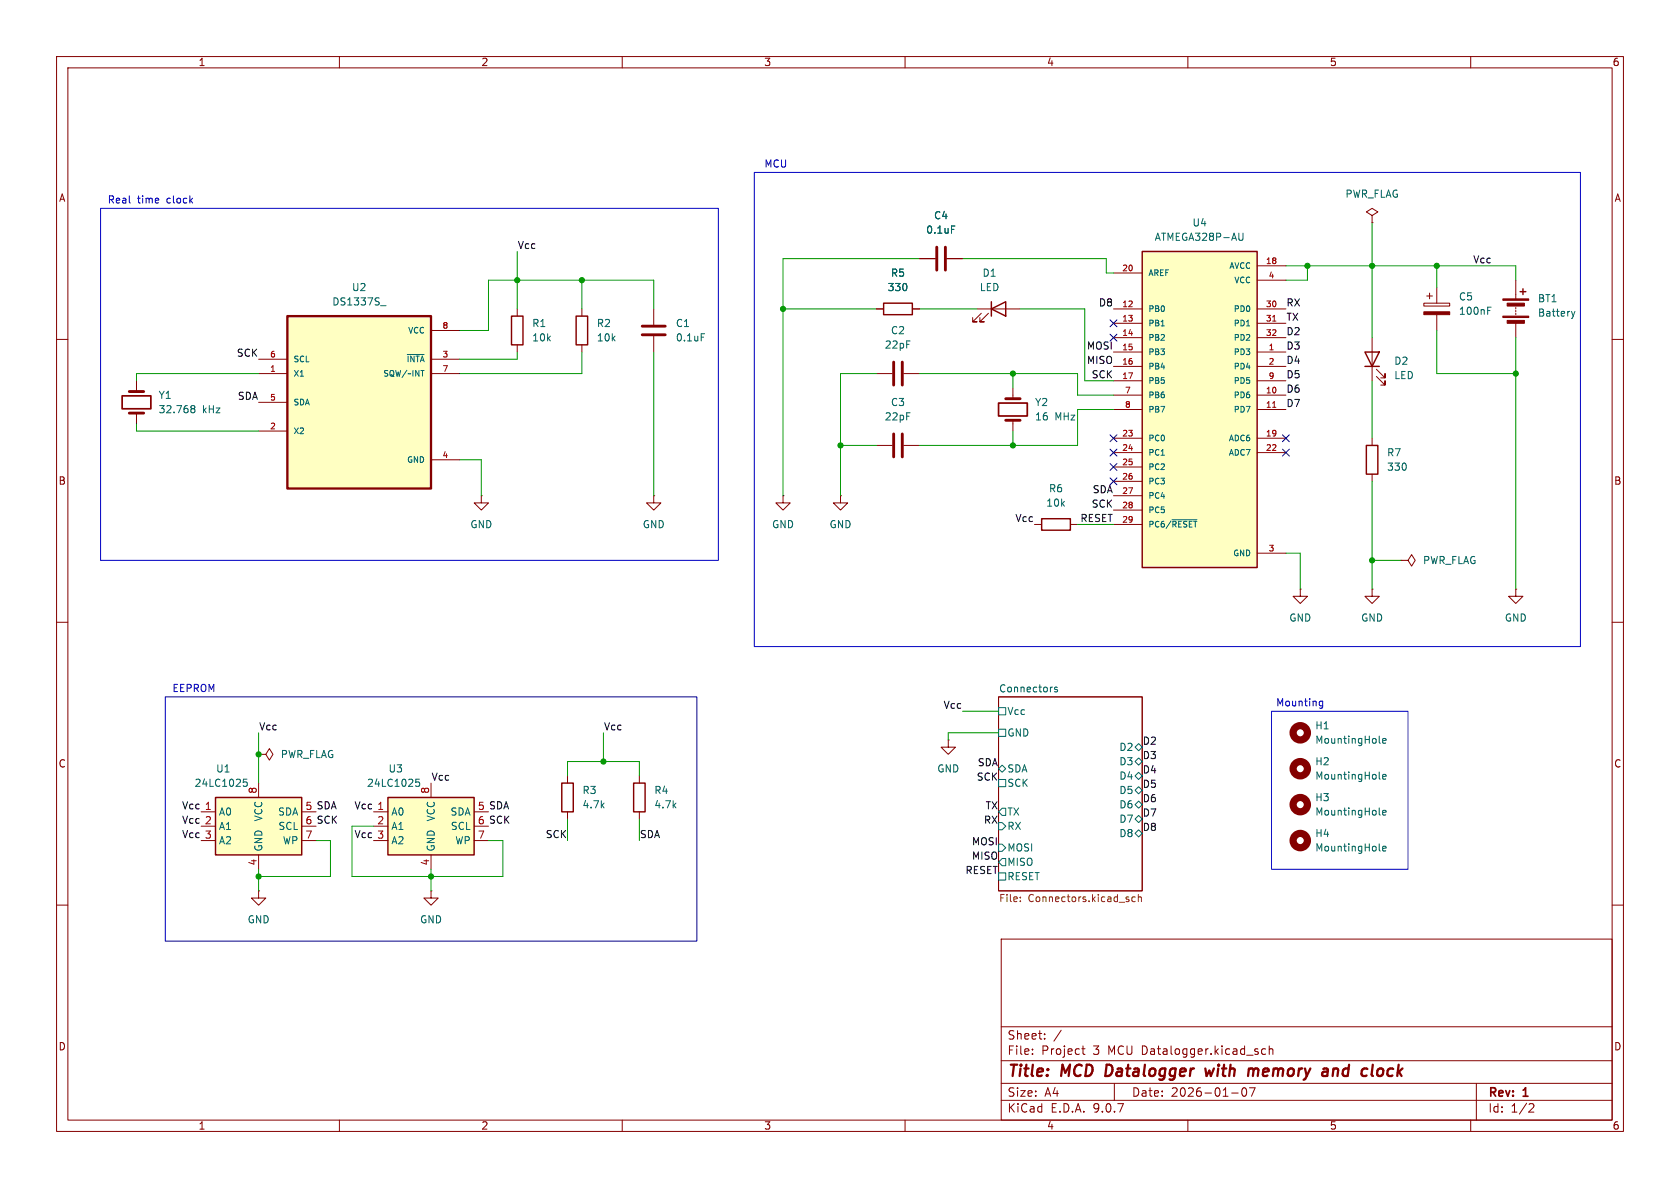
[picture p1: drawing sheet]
<svg xmlns="http://www.w3.org/2000/svg" width="297mm" height="210mm" viewBox="0 0 297 210" stroke-linecap="round" stroke-linejoin="round" font-family="sans-serif">
<g fill="none" stroke="#840000" stroke-width=".18">
<path d="M10 10h277v190h-277zM12 12h273v186h-273zM60 10v2M110 10v2M160 10v2M210 10v2M260 10v2M172.7 54.6h7.6M173.5 55.4l-1.5 1.5h.7h-.7v-.8M174.8 55.4l-1.6 1.5h.8h-.8v-.8M10 60h2M285 60h2"/>
<path d="M10 110h2M285 110h2M176.5 123.2h25.4v34.3h-25.4zM10 160h2M177 166h108v32h-108zM285 160h2M60 198v2M110 198v2M160 198v2M177 194.5h108M177 191.5h108M177 187.5h108"/>
<path d="M177 181.5h108M182.5 186.3v.1M182.5 185.5v.1M184.7 183.6v.1M184.7 182.8v.1M187.6 182.1l-1.3 2M191.2 185.4h.6M191.5 184.9v1.3l.3 .2M197 191.5v3M210 198v2M217.7 193.2h1.2M219.7 192.4l.2-.1a.81 .81 0 0 1 .6 .6 .81 .81 0 0 1-.3 .8l-.2 .1a.81 .81 0 0 1-.3-1.4z"/>
<path d="M220.9 192.3h1l-.7 1.5M223.7 185.5l-.4-.1-.3 .3v.4l.2 .2h.5M224.4 185.5l.2-.1 .4 .1v.9M224.4 184.9v1.5M260 198v2M261 191.5v6.5M270.5 195.1l.5 .1 .2 .3-1 1.1h1"/>
</g>
<path d="M195.6 188.2l-.2 2h.5M213.1 188.9l.2 1.3 .5-.9 .3 .9 .5-1.3M221.4 188.9l.2 .3M221.6 189.2l-.1 1M222.4 189a.5 .5 0 0 0-.8 .2M235.8 188.9l-.2 1.3M236.3 188.9l-.6 .2M244.2 188.9a.62 .62 0 0 0-.7 .4v.7l.3 .2h.3" fill="none" stroke="#840000" stroke-width=".4"/>
<g fill="none" stroke="#006464" stroke-width=".18">
<path d="M176.5 128.9h1.3v1.3h-1.3zM176.5 137.8h1.3v1.3h-1.3zM176.5 135.9l.7-.6 .6 .6-.6 .6zM176.5 125.1h1.3v1.3h-1.3zM186.9 121.5h-.3l-.2 .1 .1 .2 .4 .2v.3h-.5M200.7 132.1l.6-.7 .6 .7-.6 .6zM200.7 134.6l.6-.6 .6 .6-.6 .7zM200.7 137.2l.6-.7 .6 .7-.6 .6zM200.7 139.7l.6-.6 .6 .6-.6 .6zM176.5 149.2h.7l.6 .7-.6 .6h-.7zM176.5 154.3h1.3v1.3h-1.3zM176.5 145.4h.7l.6 .7-.6 .6h-.7z"/>
<path d="M177.2 151.8h.6v1.2h-.6l-.7-.6zM177.2 142.9h.6v1.2h-.6l-.7-.6zM200.7 142.2l.6-.6 .6 .6-.6 .7zM200.7 144.8l.6-.7 .6 .7-.6 .6zM200.7 147.3l.6-.6 .6 .6-.6 .7z"/>
</g>
<path d="M180.4 159.3v.1M180.4 158.6v.1M200.7 158.6l-.4-.1-.2 .3 .1 .5h.5M201.2 158.7l.2-.2 .3 .1 .1 .8M201.2 158.1v1.3" fill="none" stroke="#725600" stroke-width=".18"/>
<path d="M175.3 54.6l2.5-1.3v2.6zM175.3 53.3v2.6" fill="none" stroke="#840000" stroke-width=".25"/>
<path d="M38.1 141h15.2v10.1h-15.2z" fill="#ffffc2"/>
<path d="M112 138.4h2v5.1h-2zM38.1 141h15.2v10.1h-15.2z" fill="none" stroke="#840000" stroke-width=".25"/>
<g fill="none" stroke="#840000" stroke-width=".18">
<path d="M179.1 68.6v1.9M179.1 74.3v1.9M45.7 138.4v2.6M113 137.2v1.2M35.6 143.5h2.5M35.6 146.1h2.5M35.6 148.6h2.5M45.7 157.5v1.3h1.3l-1.3 1.2-1.3-1.2h1.3M45.7 157.5h.1M45.7 151.1v2.6M53.3 143.5h2.6M53.3 146.1h2.6"/>
<path d="M53.3 148.6h2.6M113 143.5v1.3"/>
</g>
<path d="M43.7 137.7h-.7v.6l.2-.1 .4 .1 .1 .2v.4l-.2 .1-.5-.1" fill="none" stroke="#006464" stroke-width=".18"/>
<path d="M177.8 74.3h2.5M177.8 70.5h2.5" fill="none" stroke="#840000" stroke-width=".51"/>
<path d="M176.5 71.2h5.1v2.3h-5.1z" fill="none" stroke="#840000" stroke-width=".3"/>
<path d="M68.6 141h15.2v10.1h-15.2z" fill="#ffffc2"/>
<path d="M241.6 78.7h2v5.1h-2zM184.1 91.7h5.1v2h-5.1zM68.6 141h15.2v10.1h-15.2z" fill="none" stroke="#840000" stroke-width=".25"/>
<g fill="none" stroke="#840000" stroke-width=".18">
<path d="M251.7 53.6h4.6v.5h-4.6zM252.2 52.3h1M252.7 51.8v1M254 50.8v2.8M254 55.6v2.8M242.6 77.5v1.2M148.6 87.6v1.3h1.3l-1.3 1.3-1.3-1.3h1.3M148.6 87.6h.1M182.9 92.7h1.2M189.2 92.7h1.3M242.6 83.8v1.3M247.6 99.1h1.3l.7-1.1 .6 1.1-.6 1-.7-1"/>
<path d="M247.6 99.1h.1M268 104.1v1.3h1.2l-1.2 1.3-1.3-1.3h1.3M268 104.1h.1M45.7 133.4h1.3l.6-1.1 .7 1.1-.7 1-.6-1M45.7 133.4h.1M76.2 138.4v2.6M167.6 130.8v1.3h1.3l-1.3 1.3-1.2-1.3h1.2M167.6 130.8h.1M66 143.5h2.6M66 146.1h2.6M66 148.6h2.6M76.2 151.1v2.6"/>
<path d="M83.8 143.5h2.6M83.8 146.1h2.6M83.8 148.6h2.6"/>
</g>
<path d="M263 54.9h.4M263 54.3h.6M74.1 137.7h-.6v.6l.2-.1 .4 .1 .1 .2-.1 .4-.1 .1-.5-.1" fill="none" stroke="#006464" stroke-width=".18"/>
<path d="M251.7 55.1h4.6v.5h-4.6z" fill="#840000" stroke="#840000" stroke-width=".18"/>
<path d="M201.9 44.5h20.3v55.8h-20.3z" fill="#ffffc2"/>
<path d="M156.2 53.6h5.1v2h-5.1zM201.9 44.5h20.3v55.8h-20.3zM268.7 51.6h1M269.2 51.1v1M241.3 62.2h2.5l-1.2 2.6zM241.3 64.8h2.5M99.3 138.4h2v5.1h-2z" fill="none" stroke="#840000" stroke-width=".25"/>
<g fill="none" stroke="#840000" stroke-width=".18">
<path d="M242.6 38.1l1-.6-1-.7-1 .7 1 .6v1.3M242.6 39.4h.1M154.9 54.6h1.3M161.3 54.6h1.3M162.6 45.7h2.8M167.4 45.7h2.8M196.8 48.3h5.1M196.8 54.6h5.1M196.8 57.2h5.1M196.8 59.7h5.1M222.2 54.6h5.1M222.2 57.2h5.1"/>
<path d="M222.2 59.7h5.1M222.2 47h5.1M222.2 49.5h5.1M242.6 59.7v7.6M268 49.5v3.3M268 54.4v.2M268 54.9v.2M268 55.4v.2M268 57.2v2.5M24.1 67.3v1.9M24.1 73v1.9M154.9 78.7h2.8"/>
<path d="M154.9 66h2.8M159.8 78.7h2.8M159.8 66h2.8M196.8 62.2h5.1M196.8 64.8h5.1M196.8 67.3h5.1M196.8 69.9h5.1M196.8 72.4h5.1M196.8 77.5h5.1M222.2 62.2h5.1M222.2 64.8h5.1M222.2 67.3h5.1"/>
<path d="M222.2 69.9h5.1M222.2 72.4h5.1M222.2 77.5h5.1M243.3 66.5l1.6 1.6v-.8v.8h-.8M243.3 65.3l1.6 1.5v-.8v.8h-.8M85.1 87.6v1.3h1.3l-1.3 1.3-1.3-1.3h1.3M85.1 87.6h.1M138.4 87.6v1.3h1.3l-1.3 1.3-1.2-1.3h1.2M138.4 87.6h.1M196.8 80h5.1M196.8 82.6h5.1M196.8 85.1h5.1"/>
<path d="M196.8 87.6h5.1M196.8 90.2h5.1M196.8 92.7h5.1M222.2 80h5.1M222.2 97.8h5.1M229.9 104.1v1.3h1.2l-1.2 1.3-1.3-1.3h1.3M229.9 104.1h.1M242.6 104.1v1.3h1.2l-1.2 1.3-1.3-1.3h1.3M242.6 104.1h.1M100.3 137.2v1.2M76.2 157.5v1.3h1.3l-1.3 1.2-1.3-1.2h1.3M76.2 157.5h.1"/>
<path d="M100.3 143.5v1.3"/>
</g>
<g fill="none" stroke="#006464" stroke-width=".18">
<path d="M168.2 39.9h.6M205.3 57.6h.6M219.7 41.2v1.2l-.2 .1-.4-.1M277.8 55l.3 .9M278.1 55.9l-.2 .4M278.4 55l-.3 .9M33.9 72.2h.1M33.9 71.8l.3-.1 .2 .1 .1 .2-.3 .2M34 72.2h.2M34 72.2l-.1 .1M34.2 72.2l.3 .3-.1 .3-.2 .2-.3-.1M207.2 91.9h4.4"/>
<path d="M243.8 137.6l.2 .1M243.8 131.2l.2 .2M244.4 137.3l.6-.1v-.2l-.4-.1-.2 .2 .1 .6h.5M244.4 131l.6-.2v-.2l-.4-.1-.2 .2 .1 .6h.5M243.8 150.3l.2 .1M243.8 143.9l.2 .2M244.4 143.7l.6-.2v-.2l-.4-.1-.2 .2 .1 .6h.5M244.4 150l.6-.1v-.2l-.4-.1-.2 .2 .1 .6h.5"/>
</g>
<path d="M225 56.8h.6M225 72h.6" fill="none" stroke="#a90000" stroke-width=".18"/>
<path d="M165.6 43.7v4.1M167.1 43.7v4.1M22.9 73h2.5M22.9 69.2h2.5M158 64v4.1M158 76.7v4.1M159.5 64v4.1M159.5 76.7v4.1" fill="none" stroke="#840000" stroke-width=".51"/>
<g fill="#840000" stroke="#840000" stroke-width=".18">
<path d="M265.7 52.8h4.6v.3h-4.6z"/>
<path d="M265.7 55.9h4.6v.2h-4.6z"/>
<path d="M266.4 53.6h3.1v.5h-3.1z"/>
<path d="M266.4 56.6h3.1v.6h-3.1z"/>
</g>
<g fill="none" stroke="#840000" stroke-width="1.3">
<circle cx="229.9" cy="135.9" r="1.27"/>
<circle cx="229.9" cy="129.5" r="1.27"/>
<circle cx="229.9" cy="148.6" r="1.27"/>
<circle cx="229.9" cy="142.2" r="1.27"/>
</g>
<path d="M21.6 70h5.1v2.3h-5.1z" fill="none" stroke="#840000" stroke-width=".3"/>
<path d="M50.8 55.9h25.4v30.5h-25.4z" fill="#ffffc2"/>
<path d="M50.8 55.9h25.4v30.5h-25.4z" fill="none" stroke="#840000" stroke-width=".41"/>
<g fill="none" stroke="#840000" stroke-width=".18">
<path d="M76.2 58.4h5.1M91.4 54.6v1.3M102.9 54.6v1.3M115.6 54.6v2.8M115.6 59.4v2.8M154.9 54.6h1.3M161.3 54.6h1.3M162.6 45.7h2.8M167.4 45.7h2.8M45.7 63.5h5.1M45.7 66h5.1M45.7 71.1h5.1"/>
<path d="M45.7 76.2h5.1M76.2 63.5h5.1M76.2 66h5.1M91.4 61v1.2M102.9 61v1.2M76.2 81.3h5.1M115.6 87.6v1.3h1.2l-1.2 1.3-1.3-1.3h1.3M115.6 87.6h.1"/>
</g>
<path d="M168.2 39.9h.6M67.3 54h.9M124 59h.6M72 62.7h3M74.4 65.5h.6" fill="none" stroke="#006464" stroke-width=".18"/>
<path d="M113.5 57.7h4.1M113.5 59.2h4.1" fill="none" stroke="#840000" stroke-width=".51"/>
<path d="M90.4 55.9h2.1v5.1h-2.1zM101.9 55.9h2v5.1h-2z" fill="none" stroke="#840000" stroke-width=".25"/>
<g fill="none" stroke="#009600" stroke-width=".18">
<path d="M242.6 39.4v20.3M91.4 44.5v10.1M102.9 49.5v5.1M115.6 54.6v-5.1h-29.2v8.9h-5.1M138.4 54.6h16.5M162.6 45.7h-24.2v41.9M162.6 54.6h10.1M170.2 45.7h25.4v2.6h1.2M180.3 54.6h11.5v12.7h5M227.3 47h40.7v2.5M231.1 47v2.5h-3.8M254 58.4v7.6h14"/>
<path d="M254 47v3.8M268 59.7v44.4M24.1 74.9v1.3h21.6M45.7 66h-21.6v1.3M91.4 62.2v1.3h-10.1M102.9 62.2v3.8h-21.6M115.6 62.2v25.4M148.6 78.7h6.3M154.9 66h-6.3v21.6M162.6 66h27.9v3.9h6.3M179.1 66v2.6M179.1 76.2v2.5"/>
<path d="M196.8 72.4h-6.3v6.3h-27.9M242.6 67.3v10.2M81.3 81.3h3.8v6.3M190.5 92.7h6.3M227.3 97.8h2.6v6.3M242.6 85.1v19M242.6 99.1h5M45.7 129.5v8.9M100.3 137.2v-2.6h12.7v2.6M106.7 129.5v5.1M170.2 125.7h6.3M176.5 129.5h-8.9v1.3"/>
<path d="M45.7 153.7v3.8M55.9 148.6h2.5v6.3h-12.7M66 146.1h-3.8v8.8h26.7v-6.3h-2.5M76.2 153.7v3.8M100.3 144.8v3.8M113 144.8v3.8"/>
</g>
<g fill="none" stroke="#000084" stroke-width=".18">
<path d="M196.2 56.5l1.3 1.3M196.2 59.1l1.3 1.2M197.5 56.5l-1.3 1.3M197.5 59.1l-1.3 1.2M196.2 79.4l1.3 1.2M196.2 76.9l1.3 1.2M197.5 79.4l-1.3 1.2M197.5 76.9l-1.3 1.2M226.7 79.4l1.2 1.2M226.7 76.9l1.2 1.2M227.9 79.4l-1.2 1.2M227.9 76.9l-1.2 1.2"/>
<path d="M196.2 81.9l1.3 1.3M196.2 84.5l1.3 1.2M197.5 81.9l-1.3 1.3M197.5 84.5l-1.3 1.2"/>
</g>
<path d="M17.8 36.8h109.2v62.3h-109.2zM133.3 30.5h146.1v83.8h-146.1zM29.2 123.2h94v43.2h-94zM224.8 125.7h24.1v28h-24.1zM233.3 124.7l.2 .1 .3-.1M233.8 123.9v1.1l-.2 .2h-.3M233.8 124l-.3-.1-.2 .2" fill="none" stroke="#0000c2" stroke-width=".18"/>
<g fill="#009600" stroke="#009600" stroke-width=".18">
<circle cx="268" cy="66" r=".46"/>
<circle cx="242.6" cy="99.1" r=".46"/>
<circle cx="45.7" cy="154.9" r=".46"/>
<circle cx="45.7" cy="133.4" r=".46"/>
<circle cx="76.2" cy="154.9" r=".46"/>
<circle cx="138.4" cy="54.6" r=".46"/>
<circle cx="91.4" cy="49.5" r=".46"/>
<circle cx="102.9" cy="49.5" r=".46"/>
<circle cx="148.6" cy="78.7" r=".46"/>
<circle cx="179.1" cy="78.7" r=".46"/>
<circle cx="179.1" cy="66" r=".46"/>
<circle cx="106.7" cy="134.6" r=".46"/>
<circle cx="242.6" cy="47" r=".46"/>
<circle cx="254" cy="47" r=".46"/>
<circle cx="231.1" cy="47" r=".46"/>
</g>
<g font-size="2.8" fill="#840000">
<text x="178" y="190.9">Title:</text>
<text x="187.7" y="190.9">MCD</text>
<text x="196.3" y="190.9">Datalogger</text>
<text x="214.8" y="190.9">with</text>
<text x="223.1" y="190.9">memory</text>
<text x="237" y="190.9">and</text>
<text x="244.8" y="190.9">clock</text>
</g>
<g font-size="2.1" fill="#840000">
<text x="178" y="184">Sheet:</text>
<text x="178" y="186.7">File:</text>
<text x="184.1" y="186.7">Project</text>
<text x="193.3" y="186.7">3</text>
<text x="196" y="186.7">MCU Datalogger.kicad_sch</text>
<text x="178" y="196.9">KiCad</text>
<text x="178" y="194.1">Size:</text>
<text x="184.7" y="194.1">A4</text>
<text x="185.7" y="196.9">E.D.A.</text>
<text x="193.3" y="196.9">9.0.7</text>
<text x="200" y="194.1">Date:</text>
<text x="207" y="194.1">2026-01-07</text>
<text x="263" y="194.3">Rev:</text>
<text x="263" y="196.9">Id:</text>
<text x="267.1" y="196.9">1/2</text>
<text x="269.4" y="194.3">1</text>
</g>
<g font-size="1.8" fill="#840000">
<text x="35" y="11.9">1</text>
<text x="85" y="11.9">2</text>
<text x="135" y="11.9">3</text>
<text x="185" y="11.9">4</text>
<text x="235" y="11.9">5</text>
<text x="285" y="11.9">6</text>
<text x="10.3" y="35.9">A</text>
<text x="285.3" y="35.9">A</text>
<text x="10.3" y="85.9">B</text>
<text x="285.3" y="85.9">B</text>
<text x="10.3" y="135.9">C</text>
<text x="285.3" y="135.9">C</text>
<text x="10.3" y="185.9">D</text>
<text x="285.3" y="185.9">D</text>
<text x="35" y="199.9">1</text>
<text x="85" y="199.9">2</text>
<text x="135" y="199.9">3</text>
<text x="185" y="199.9">4</text>
<text x="235" y="199.9">5</text>
<text x="285" y="199.9">6</text>
</g>
<g font-size="1.8" fill="#0000c2">
<text x="135" y="29.8">MCU</text>
<text x="18.9" y="36.2">Real</text>
<text x="24.3" y="36.2">time</text>
<text x="29.6" y="36.2">clock</text>
<text x="30.4" y="122.5">EEPROM</text>
<text x="225.5" y="125.1">Mounting</text>
</g>
<g font-size="1.8" fill="#006464">
<text x="237.8" y="35.2">PWR_FLAG</text>
<text x="163.6" y="41.5">0.1uF</text>
<text x="165" y="39">C4</text>
<text x="210.7" y="40.2">U4</text>
<text x="204" y="42.8">ATMEGA328P-AU</text>
<text x="62.1" y="51.7">U2</text>
<text x="156.8" y="51.7">330</text>
<text x="157.4" y="49.1">R5</text>
<text x="173.1" y="51.7">LED</text>
<text x="173.6" y="49.1">D1</text>
<text x="257.8" y="53.3">C5</text>
<text x="271.8" y="53.6">BT1</text>
<text x="58.7" y="54.2">DS1337S_</text>
<text x="94" y="58">R1</text>
<text x="105.4" y="58">R2</text>
<text x="119.4" y="58">C1</text>
<text x="157.4" y="59.3">C2</text>
<text x="257.8" y="55.9">100nF</text>
<text x="271.8" y="56.2">Battery</text>
<text x="94" y="60.6">10k</text>
<text x="105.4" y="60.6">10k</text>
<text x="119.4" y="60.6">0.1uF</text>
<text x="156.3" y="61.8">22pF</text>
<text x="246.4" y="64.7">D2</text>
<text x="27.9" y="70.7">Y1</text>
<text x="157.4" y="72">C3</text>
<text x="182.9" y="72">Y2</text>
<text x="246.4" y="67.2">LED</text>
<text x="27.9" y="73.3">32.768</text>
<text x="35.8" y="73.3">kHz</text>
<text x="156.3" y="74.5">22pF</text>
<text x="182.9" y="74.5">16</text>
<text x="186.5" y="74.5">MHz</text>
<text x="245.1" y="80.9">R7</text>
<text x="245.1" y="83.4">330</text>
<text x="184.9" y="89.8">10k</text>
<text x="185.3" y="87.2">R6</text>
<text x="83.1" y="93.6">GND</text>
<text x="113.5" y="93.6">GND</text>
<text x="136.4" y="93.6">GND</text>
<text x="146.6" y="93.6">GND</text>
<text x="251.5" y="99.9">PWR_FLAG</text>
<text x="227.8" y="110.1">GND</text>
<text x="240.5" y="110.1">GND</text>
<text x="265.9" y="110.1">GND</text>
<text x="176.5" y="122.5">Connectors</text>
<text x="178" y="130.4">GND</text>
<text x="178" y="126.6">Vcc</text>
<text x="232.4" y="129.1">H1</text>
<text x="232.4" y="131.7">MountingHole</text>
<text x="38.1" y="136.8">U1</text>
<text x="49.5" y="134.2">PWR_FLAG</text>
<text x="68.6" y="136.8">U3</text>
<text x="165.6" y="136.8">GND</text>
<text x="178" y="136.8">SDA</text>
<text x="197.8" y="132.9">D2</text>
<text x="197.8" y="135.5">D3</text>
<text x="232.4" y="135.5">H2</text>
<text x="34.3" y="139.3">24LC1025</text>
<text x="64.8" y="139.3">24LC1025</text>
<text x="102.9" y="140.6">R3</text>
<text x="102.9" y="143.1">4.7k</text>
<text x="115.6" y="140.6">R4</text>
<text x="115.6" y="143.1">4.7k</text>
<text x="178" y="139.3">SCK</text>
<text x="197.8" y="138">D4</text>
<text x="197.8" y="140.6">D5</text>
<text x="197.8" y="143.1">D6</text>
<text x="232.4" y="138">MountingHole</text>
<text x="232.4" y="141.8">H3</text>
<text x="38.6" y="144.4">A0</text>
<text x="38.6" y="146.9">A1</text>
<text x="38.6" y="149.5">A2</text>
<text x="46.6" y="145.3" transform="rotate(-90 46.6 145.3)">VCC</text>
<text x="49.1" y="144.4">SDA</text>
<text x="49.1" y="146.9">SCL</text>
<text x="49.9" y="149.5">WP</text>
<text x="69.1" y="144.4">A0</text>
<text x="69.1" y="146.9">A1</text>
<text x="69.1" y="149.5">A2</text>
<text x="77.1" y="145.3" transform="rotate(-90 77.1 145.3)">VCC</text>
<text x="79.5" y="144.4">SDA</text>
<text x="79.6" y="146.9">SCL</text>
<text x="80.4" y="149.5">WP</text>
<text x="178" y="146.9">RX</text>
<text x="178" y="144.4">TX</text>
<text x="197.8" y="145.6">D7</text>
<text x="197.8" y="148.2">D8</text>
<text x="232.4" y="148.2">H4</text>
<text x="232.4" y="144.4">MountingHole</text>
<text x="46.6" y="150.6" transform="rotate(-90 46.6 150.6)">GND</text>
<text x="77.1" y="150.6" transform="rotate(-90 77.1 150.6)">GND</text>
<text x="178" y="153.3">MISO</text>
<text x="178" y="150.7">MOSI</text>
<text x="178" y="155.8">RESET</text>
<text x="232.4" y="150.7">MountingHole</text>
<text x="43.7" y="163.4">GND</text>
<text x="74.2" y="163.4">GND</text>
</g>
<g font-size="1.8" fill="#0f0f0f">
<text x="91.4" y="44.1">Vcc</text>
<text x="260.3" y="46.6">Vcc</text>
<text x="194.2" y="54.3">D8</text>
<text x="227.3" y="59.3">D2</text>
<text x="227.3" y="54.3">RX</text>
<text x="227.3" y="56.8">TX</text>
<text x="41.8" y="63.2">SCK</text>
<text x="192.1" y="61.9">MOSI</text>
<text x="192.1" y="64.4">MISO</text>
<text x="227.3" y="61.9">D3</text>
<text x="227.3" y="64.4">D4</text>
<text x="41.9" y="70.8">SDA</text>
<text x="192.9" y="67">SCK</text>
<text x="227.3" y="67">D5</text>
<text x="227.3" y="69.5">D6</text>
<text x="227.3" y="72">D7</text>
<text x="192.9" y="89.8">SCK</text>
<text x="193.1" y="87.3">SDA</text>
<text x="179.4" y="92.4">Vcc</text>
<text x="190.9" y="92.4">RESET</text>
<text x="166.7" y="125.4">Vcc</text>
<text x="45.7" y="129.2">Vcc</text>
<text x="106.7" y="129.2">Vcc</text>
<text x="201.9" y="131.7">D2</text>
<text x="172.8" y="135.5">SDA</text>
<text x="201.9" y="134.3">D3</text>
<text x="201.9" y="136.8">D4</text>
<text x="32.1" y="143.2">Vcc 1</text>
<text x="53.9" y="143.3">5 SDA</text>
<text x="62.6" y="143.2">Vcc 1</text>
<text x="76.2" y="138.1">Vcc</text>
<text x="84.4" y="143.3">5 SDA</text>
<text x="172.6" y="138.1">SCK</text>
<text x="174.1" y="143.2">TX</text>
<text x="201.9" y="139.4">D5</text>
<text x="201.9" y="141.9">D6</text>
<text x="32.1" y="148.2">Vcc 3</text>
<text x="32.1" y="145.7">Vcc 2</text>
<text x="53.9" y="145.8">6 SCK</text>
<text x="62.6" y="148.2">Vcc 3</text>
<text x="84.4" y="145.8">6 SCK</text>
<text x="96.4" y="148.2">SCK</text>
<text x="113" y="148.2">SDA</text>
<text x="171.7" y="149.5">MOSI</text>
<text x="173.8" y="145.7">RX</text>
<text x="201.9" y="147">D8</text>
<text x="201.9" y="144.4">D7</text>
<text x="170.6" y="154.6">RESET</text>
<text x="171.7" y="152.1">MISO</text>
</g>
<g font-size="1.8" fill="#a90000">
<text x="45.5" y="140.4" transform="rotate(-90 45.5 140.4)">8</text>
<text x="75.9" y="140.4" transform="rotate(-90 75.9 140.4)">8</text>
<text x="53.9" y="148.3">7</text>
<text x="66.6" y="145.8">2</text>
<text x="84.4" y="148.3">7</text>
<text x="45.5" y="153.1" transform="rotate(-90 45.5 153.1)">4</text>
<text x="75.9" y="153.1" transform="rotate(-90 75.9 153.1)">4</text>
</g>
<g font-size="1.8" fill="#725600">
<text x="176.5" y="159.8">File:</text>
<text x="181.8" y="159.8">Connectors.kicad_sch</text>
</g>
<g font-size="1.4" fill="#006464">
<text x="217.2" y="47.7">AVCC</text>
<text x="202.9" y="49">AREF</text>
<text x="218.1" y="50.3">VCC</text>
<text x="72" y="59.2">VCC</text>
<text x="202.9" y="55.3">PB0</text>
<text x="202.9" y="57.9">PB1</text>
<text x="218" y="55.3">PD0</text>
<text x="218" y="57.9">PD1</text>
<text x="51.8" y="64.2">SCL</text>
<text x="71.7" y="64.2">~{INTA}</text>
<text x="202.9" y="60.4">PB2</text>
<text x="202.9" y="63">PB3</text>
<text x="202.9" y="65.5">PB4</text>
<text x="218" y="60.4">PD2</text>
<text x="218" y="63">PD3</text>
<text x="218" y="65.5">PD4</text>
<text x="51.8" y="66.8">X1</text>
<text x="51.8" y="71.9">SDA</text>
<text x="67.6" y="66.8">SQW/~INT</text>
<text x="202.9" y="68">PB5</text>
<text x="202.9" y="70.6">PB6</text>
<text x="218" y="68">PD5</text>
<text x="218" y="70.6">PD6</text>
<text x="51.8" y="76.9">X2</text>
<text x="202.9" y="73.1">PB7</text>
<text x="218" y="73.1">PD7</text>
<text x="71.8" y="82">GND</text>
<text x="202.9" y="78.2">PC0</text>
<text x="202.9" y="80.7">PC1</text>
<text x="202.9" y="83.3">PC2</text>
<text x="217.1" y="78.2">ADC6</text>
<text x="217.1" y="80.7">ADC7</text>
<text x="202.9" y="85.8">PC3</text>
<text x="202.9" y="88.4">PC4</text>
<text x="202.9" y="90.9">PC5</text>
<text x="202.9" y="93.4">PC6/~{RESET}</text>
<text x="217.9" y="98.5">GND</text>
</g>
<g font-size="1.4" fill="#a90000">
<text x="223.7" y="46.7">18</text>
<text x="198.3" y="48">20</text>
<text x="224.2" y="49.3">4</text>
<text x="78.1" y="58.2">8</text>
<text x="198.3" y="54.4">12</text>
<text x="198.3" y="56.9">13</text>
<text x="198.3" y="59.4">14</text>
<text x="223.7" y="54.4">30</text>
<text x="223.7" y="56.9">31</text>
<text x="223.7" y="59.4">32</text>
<text x="47.6" y="63.2">6</text>
<text x="47.6" y="65.8">1</text>
<text x="78.1" y="63.2">3</text>
<text x="78.1" y="65.8">7</text>
<text x="198.3" y="62">15</text>
<text x="198.3" y="64.5">16</text>
<text x="224.2" y="62">1</text>
<text x="224.2" y="64.5">2</text>
<text x="47.6" y="70.9">5</text>
<text x="198.3" y="67.1">17</text>
<text x="198.8" y="69.6">7</text>
<text x="223.7" y="69.6">10</text>
<text x="224.2" y="67.1">9</text>
<text x="47.6" y="75.9">2</text>
<text x="198.3" y="77.2">23</text>
<text x="198.8" y="72.1">8</text>
<text x="223.7" y="72.1">11</text>
<text x="223.7" y="77.2">19</text>
<text x="78.1" y="81">4</text>
<text x="198.3" y="79.8">24</text>
<text x="198.3" y="82.3">25</text>
<text x="223.7" y="79.8">22</text>
<text x="198.3" y="84.8">26</text>
<text x="198.3" y="87.4">27</text>
<text x="198.3" y="89.9">28</text>
<text x="198.3" y="92.5">29</text>
<text x="224.2" y="97.5">3</text>
</g>
</svg>
